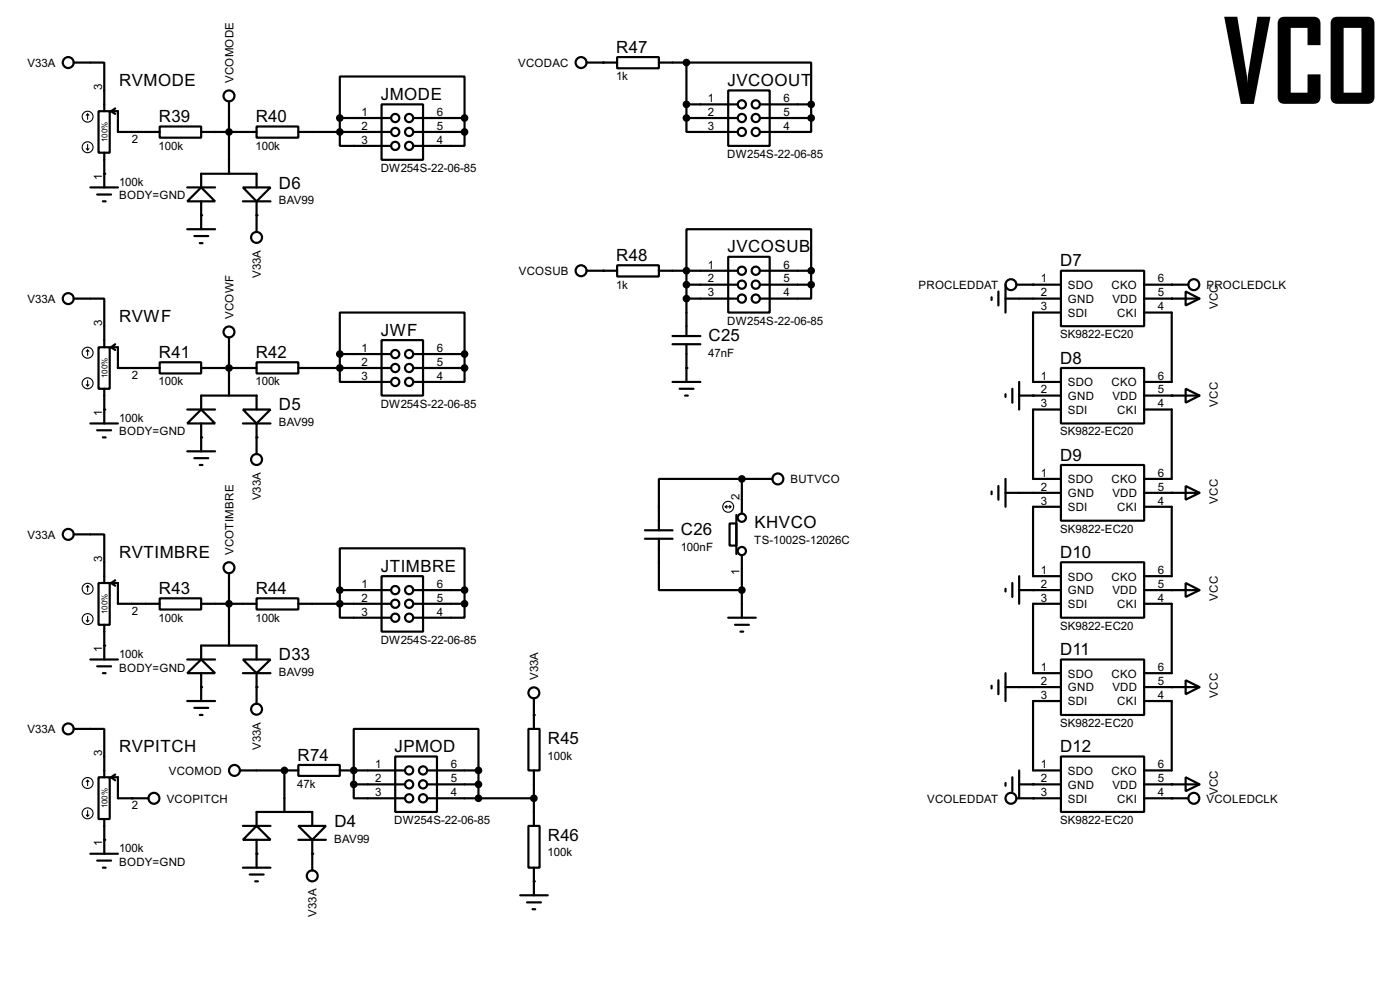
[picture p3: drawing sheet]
<svg xmlns="http://www.w3.org/2000/svg" width="256mm" height="180mm" viewBox="0 0 256 180" stroke-linecap="round" stroke-linejoin="round" font-family="sans-serif">
<g fill="#000">
<circle cx="110.5" cy="11.5" r=".2"/>
<circle cx="19.1" cy="31.8" r=".2"/>
<circle cx="36.9" cy="39.4" r=".2"/>
<circle cx="47" cy="39.4" r=".2"/>
<circle cx="110.5" cy="49.6" r=".2"/>
<circle cx="189.3" cy="52.1" r=".2"/>
<circle cx="214.7" cy="54.7" r=".2"/>
<circle cx="214.7" cy="52.1" r=".2"/>
<circle cx="19.1" cy="75" r=".2"/>
<circle cx="125.8" cy="67.4" r=".2"/>
<circle cx="189.3" cy="72.4" r=".2"/>
<circle cx="214.7" cy="72.4" r=".2"/>
<circle cx="36.9" cy="80.1" r=".2"/>
<circle cx="47" cy="80.1" r=".2"/>
<circle cx="214.7" cy="90.2" r=".2"/>
<circle cx="19.1" cy="118.2" r=".2"/>
<circle cx="189.3" cy="108" r=".2"/>
<circle cx="214.7" cy="108" r=".2"/>
<circle cx="36.9" cy="125.8" r=".2"/>
<circle cx="47" cy="125.8" r=".2"/>
<circle cx="97.8" cy="130.9" r=".2"/>
<circle cx="214.7" cy="125.8" r=".2"/>
<circle cx="19.1" cy="153.7" r=".2"/>
<circle cx="24.2" cy="146.1" r=".2"/>
<circle cx="47" cy="156.3" r=".2"/>
<circle cx="52.1" cy="141" r=".2"/>
<circle cx="57.2" cy="156.3" r=".2"/>
<circle cx="64.8" cy="141" r=".2"/>
<circle cx="189.3" cy="143.6" r=".2"/>
<circle cx="189.3" cy="146.1" r=".2"/>
<circle cx="214.7" cy="143.6" r=".2"/>
<circle cx="214.7" cy="146.1" r=".2"/>
<circle cx="97.8" cy="161.3" r=".2"/>
</g>
<g fill="none" stroke="#000" stroke-width=".4">
<path d="M13.5 11.5h5.6v8.9M21.1 19.9l-.7 .5M42 18.6v13.2M69.9 19.1h7.6v10.2h-7.6zM107.5 11.5h5.6M113.1 10.5h7.6v2h-7.6zM120.7 11.5h5.1M125.8 11.5h22.8v7.6M125.8 19.1h9.4M125.8 11.5v10.1M133.4 16.6h7.6v10.1h-7.6zM139.2 19.1h9.4"/>
<path d="M148.6 19.1v2.5M16.6 34.3h5M17.8 35.6h2.6M18.1 20.4h2v7.6h-2zM18.9 36.9h.5M19.1 28v6.3M20.4 20.4h1.2v3.8h7.7M20.4 20.4l.7 .5M29.3 23.2h7.6v2h-7.6zM34.3 34.3h5.1M36.9 34.3l2.5 2.6h-5.1zM36.9 24.2h10.1"/>
<path d="M36.9 34.3v-2.5h10.1v2.5M36.9 36.9v5.1M44.5 34.3h5.1l-2.6 2.6zM44.5 36.9h5.1M47 23.2h7.7v2h-7.7zM47 36.9v5.6M54.7 24.2h17M62.3 21.6v5.1h9.4M62.3 21.6v-7.6h22.8v7.6M62.3 21.6h9.4M75.7 24.2h9.4M75.7 21.6h9.4"/>
<path d="M85.1 24.2v2.5h-9.4M85.1 21.6v2.6M125.8 21.6v2.6h9.4M125.8 21.6h9.4M139.2 21.6h9.4M148.6 21.6v2.6h-9.4M13.5 54.7h5.6v8.9M34.3 42h5.1M35.6 43.2h2.6M36.6 44.5h.5M107.5 49.6h5.6M113.1 48.6h7.6v2h-7.6z"/>
<path d="M120.7 49.6h14.5M125.8 52.1h9.4M125.8 54.7h9.4M133.4 47h7.6v10.2h-7.6zM139.2 52.1h9.4M139.2 49.6h9.4M148.6 52.1v2.6h-9.4M148.6 49.6v-7.6h-22.8v19.5M148.6 49.6v2.5M181.7 54.4v.5M182.9 53.4v2.5M184.2 54.7h10.2"/>
<path d="M184.2 52.1v5.1M186.2 52.1h8.2M194.4 49.6h15.2v10.1h-15.2zM194.4 57.2h-5.1v12.7h5.1M209.6 52.1h8.1M209.6 54.7h10.2M209.6 57.2h5.1v12.7h-5.1M217.2 53.4l2.6 1.3-2.6 1.2zM16.6 77.5h5M17.8 78.8h2.6M18.1 63.6h2v7.6h-2zM19.1 71.2v6.3"/>
<path d="M20.4 63.6h1.2v3.8h7.7M20.4 63.6l.7 .5M21.1 63l-.7 .6M29.3 66.3h7.6v2.1h-7.6zM34.3 75h5.1M36.9 75l2.5 2.5h-5.1zM36.9 67.4h10.1M36.9 75v-2.6h10.1v2.6M36.9 77.5v5.1M42 61.8v10.6M44.5 75h5.1l-2.6 2.5zM44.5 77.5h5.1"/>
<path d="M47 66.3h7.7v2.1h-7.7zM47 77.5v5.6M54.7 67.4h17M62.3 64.8v5.1h9.4M62.3 64.8v-7.6h22.8v7.6M62.3 64.8h9.4M69.9 62.3h7.6v10.1h-7.6zM75.7 67.4h9.4M75.7 64.8h9.4M85.1 67.4v2.5h-9.4M85.1 64.8v2.6M123.2 69.9h5.1"/>
<path d="M123.2 61.5h5.1M123.2 63h5.1M124.5 71.2h2.6M125.5 72.4h.5M125.8 63v6.9M184.2 72.2v.5M185.5 71.2v2.5M186.7 72.4h7.7M186.7 69.9v5.1M194.4 67.4h15.2v10.1h-15.2zM194.4 75h-5.1v12.7h5.1M209.6 75h5.1v12.7h-5.1"/>
<path d="M209.6 72.4h10.2M217.2 71.2l2.6 1.2-2.6 1.3zM13.5 97.8h5.6v8.9M18.9 80.1h.5M34.3 82.6h5.1M35.6 83.9h2.6M36.6 85.1h.5M118.2 97.1h5M118.2 98.6h5M120.7 98.6v9.4h15.2M133.7 95.8h1.2v4.1h-1.2zM134.9 94.3v7.1"/>
<path d="M135.9 87.7h-15.2v9.4M135.9 87.7v6.3M135.9 87.7h5.6M181.7 90v.5M182.9 89v2.5M184.2 90.2h10.2M184.2 87.7v5.1M194.4 85.1h15.2v10.2h-15.2zM194.4 92.8h-5.1v12.7h5.1M209.6 92.8h5.1v12.7h-5.1M209.6 90.2h10.2M217.2 89l2.6 1.2-2.6 1.3z"/>
<path d="M18.1 106.7h2v7.7h-2zM19.1 114.4v6.3M20.4 106.7h1.2v3.8h7.7M20.4 106.7l.7 .5M21.1 106.2l-.7 .5M29.3 109.5h7.6v2.1h-7.6zM36.9 110.5h10.1M42 105v13.2M47 109.5h7.7v2.1h-7.7zM54.7 110.5h17M62.3 108v5.1h9.4M62.3 108v-7.6h22.8v7.6"/>
<path d="M62.3 108h9.4M69.9 105.5h7.6v10.1h-7.6zM75.7 110.5h9.4M75.7 108h9.4M85.1 110.5v2.6h-9.4M85.1 108v2.5M133.4 113.1h5.1M134.7 114.4h2.5M135.7 115.6h.5M135.9 101.7v11.4M184.2 107.8v.5M185.5 106.7v2.6"/>
<path d="M186.7 108h7.7M186.7 105.5v5M194.4 102.9h15.2v10.2h-15.2zM194.4 110.5h-5.1v12.7h5.1M209.6 110.5h5.1v12.7h-5.1M209.6 108h10.2M217.2 106.7l2.6 1.3-2.6 1.3zM13.5 133.4h5.6v8.9M16.6 120.7h5M17.8 122h2.6M18.9 123.2h.5M34.3 123.2l2.6-2.5 2.5 2.5z"/>
<path d="M34.3 120.7h5.1M34.3 128.3h5.1M35.6 129.6h2.6M36.6 130.9h.5M36.9 120.7v-2.5h10.1v2.5M36.9 123.2v5.1M44.5 120.7h5.1l-2.6 2.5zM44.5 123.2h5.1M47 123.2v5.6M72.4 138.5h7.7v10.1h-7.7zM96.8 133.4h2.1v7.6h-2.1zM97.8 127.8v5.6"/>
<path d="M181.7 125.5v.5M182.9 124.5v2.6M184.2 125.8h10.2M184.2 123.2v5.1M194.4 120.7h15.2v10.2h-15.2zM194.4 138.5h15.2v10.1h-15.2zM194.4 128.3h-5.1v12.7h5.1M209.6 128.3h5.1v12.7h-5.1M209.6 125.8h10.2M217.2 124.5l2.6 1.3-2.6 1.3zM16.6 156.3h5M17.8 157.5h2.6"/>
<path d="M18.1 142.3h2v7.6h-2zM18.9 158.8h.5M19.1 149.9v6.4M20.4 142.3h1.2v3.8h5.6M20.4 142.3l.7 .5M21.1 141.8l-.7 .5M44 141h10.7M44.5 158.8h5.1M44.5 151.2h5.1M47 151.2l2.6 2.5h-5.1zM47 151.2v-2.6h10.2v2.6M47 153.7v5.1"/>
<path d="M52.1 141v7.6M54.7 140h7.6v2h-7.6zM54.7 151.2h5l-2.5 2.5zM54.7 153.7h5M57.2 153.7v5.6M62.3 141h11.9M64.8 143.6v2.5h9.4M64.8 143.6h9.4M78.3 143.6h9.4M78.3 141h9.4M78.3 146.1h19.5M87.7 141v-7.6h-22.9v10.2"/>
<path d="M87.7 141v5.1M96.8 151.2h2.1v7.6h-2.1zM97.8 141v10.2M97.8 158.8v5.1M184.2 143.3v.5M185.5 142.3v2.5M186.2 146.1h8.2M186.7 143.6h7.7M186.7 141v5.1M209.6 143.6h10.2M209.6 146.1h8.1M217.2 142.3l2.6 1.3-2.6 1.2z"/>
<path d="M45.8 160.1h2.5M46.8 161.3h.5M95.3 163.9h5.1M96.6 165.2h2.5M97.6 166.4h.5"/>
<circle cx="12.5" cy="11.5" r="1"/>
<circle cx="41.9" cy="17.6" r="1"/>
<circle cx="106.4" cy="11.5" r="1"/>
<circle cx="135.9" cy="19.1" r=".75"/>
<circle cx="138.4" cy="19.1" r=".75"/>
<circle cx="72.4" cy="26.7" r=".75"/>
<circle cx="72.4" cy="21.6" r=".75"/>
<circle cx="72.4" cy="24.2" r=".75"/>
<circle cx="74.9" cy="26.7" r=".75"/>
<circle cx="74.9" cy="21.6" r=".75"/>
<circle cx="74.9" cy="24.2" r=".75"/>
<circle cx="135.9" cy="21.6" r=".75"/>
<circle cx="135.9" cy="24.2" r=".75"/>
<circle cx="138.4" cy="24.2" r=".75"/>
<circle cx="138.4" cy="21.6" r=".75"/>
<circle cx="12.5" cy="54.7" r="1"/>
<circle cx="47" cy="43.5" r="1"/>
<circle cx="106.4" cy="49.6" r="1"/>
<circle cx="135.9" cy="54.7" r=".75"/>
<circle cx="135.9" cy="52.1" r=".75"/>
<circle cx="135.9" cy="49.6" r=".75"/>
<circle cx="138.4" cy="54.7" r=".75"/>
<circle cx="138.4" cy="52.1" r=".75"/>
<circle cx="138.4" cy="49.6" r=".75"/>
<circle cx="185.2" cy="52.1" r="1"/>
<circle cx="218.7" cy="52.1" r="1"/>
<circle cx="41.9" cy="60.8" r="1"/>
<circle cx="72.4" cy="67.4" r=".75"/>
<circle cx="72.4" cy="69.9" r=".75"/>
<circle cx="72.4" cy="64.8" r=".75"/>
<circle cx="74.9" cy="64.8" r=".75"/>
<circle cx="74.9" cy="69.9" r=".75"/>
<circle cx="74.9" cy="67.4" r=".75"/>
<circle cx="12.5" cy="97.8" r="1"/>
<circle cx="47" cy="84.1" r="1"/>
<circle cx="135.9" cy="94.8" r=".75"/>
<circle cx="142.5" cy="87.7" r="1"/>
<circle cx="41.9" cy="103.9" r="1"/>
<circle cx="72.4" cy="108" r=".75"/>
<circle cx="72.4" cy="110.5" r=".75"/>
<circle cx="72.4" cy="113.1" r=".75"/>
<circle cx="74.9" cy="110.5" r=".75"/>
<circle cx="74.9" cy="113.1" r=".75"/>
<circle cx="74.9" cy="108" r=".75"/>
<circle cx="135.9" cy="100.9" r=".75"/>
<circle cx="12.5" cy="133.4" r="1"/>
<circle cx="47" cy="129.8" r="1"/>
<circle cx="97.8" cy="126.8" r="1"/>
<circle cx="28.2" cy="146.1" r="1"/>
<circle cx="42.9" cy="141" r="1"/>
<circle cx="74.9" cy="143.6" r=".75"/>
<circle cx="74.9" cy="141" r=".75"/>
<circle cx="74.9" cy="146.1" r=".75"/>
<circle cx="77.5" cy="143.6" r=".75"/>
<circle cx="77.5" cy="141" r=".75"/>
<circle cx="77.5" cy="146.1" r=".75"/>
<circle cx="185.2" cy="146.1" r="1"/>
<circle cx="218.7" cy="146.1" r="1"/>
<circle cx="57.2" cy="160.3" r="1"/>
</g>
<g fill="none" stroke="#000" stroke-width=".2">
<path d="M15.8 27.2l.3 .3M16.1 20.9l-.3 .2M16.1 20.9l.2 .2M16.1 20.9v1M16.1 26.5v1M16.3 27.2l-.2 .3M15.8 70.4l.3 .3M16.1 64.1v1M16.1 69.7v1M16.1 64.1l-.3 .2M16.1 64.1l.2 .2M16.3 70.4l-.2 .3"/>
<path d="M132.9 92.8h1M132.9 92.8l.3 .2M133.2 92.5l-.3 .3M133.7 92.5l.2 .3M133.9 92.8l-.2 .2M15.8 113.6l.3 .2M16.1 107.2v1.1M16.1 112.8v1M16.1 107.2l-.3 .3M16.1 107.2l.2 .3M16.3 113.6l-.2 .2M15.8 149.2l.3 .2"/>
<path d="M16.1 142.8v1M16.1 148.4v1M16.1 142.8l-.3 .3M16.1 142.8l.2 .3M16.3 149.2l-.2 .2"/>
<circle cx="16" cy="27" r="1"/>
<circle cx="16" cy="21.4" r="1"/>
<circle cx="16" cy="70.2" r="1"/>
<circle cx="16" cy="64.6" r="1"/>
<circle cx="133.4" cy="92.8" r="1"/>
<circle cx="16" cy="113.3" r="1"/>
<circle cx="16" cy="107.8" r="1"/>
<circle cx="16" cy="148.9" r="1"/>
<circle cx="16" cy="143.3" r="1"/>
</g>
<g fill="#000" stroke="#000" stroke-width=".4">
<circle cx="125.7" cy="19.1" r=".5"/>
<circle cx="125.7" cy="11.5" r=".5"/>
<circle cx="148.6" cy="19.1" r=".5"/>
<circle cx="41.9" cy="24.2" r=".5"/>
<circle cx="62.2" cy="24.2" r=".5"/>
<circle cx="62.2" cy="21.6" r=".5"/>
<circle cx="85.1" cy="21.6" r=".5"/>
<circle cx="85.1" cy="24.2" r=".5"/>
<circle cx="125.7" cy="21.6" r=".5"/>
<circle cx="148.6" cy="21.6" r=".5"/>
<circle cx="125.7" cy="49.6" r=".5"/>
<circle cx="125.7" cy="54.7" r=".5"/>
<circle cx="125.7" cy="52.1" r=".5"/>
<circle cx="148.6" cy="49.6" r=".5"/>
<circle cx="148.6" cy="52.1" r=".5"/>
<circle cx="41.9" cy="67.4" r=".5"/>
<circle cx="62.2" cy="64.8" r=".5"/>
<circle cx="62.2" cy="67.4" r=".5"/>
<circle cx="85.1" cy="67.4" r=".5"/>
<circle cx="85.1" cy="64.8" r=".5"/>
<circle cx="135.9" cy="87.7" r=".5"/>
<circle cx="41.9" cy="110.5" r=".5"/>
<circle cx="62.2" cy="110.5" r=".5"/>
<circle cx="62.2" cy="108" r=".5"/>
<circle cx="85.1" cy="110.5" r=".5"/>
<circle cx="85.1" cy="108" r=".5"/>
<circle cx="135.9" cy="108" r=".5"/>
<circle cx="52.1" cy="141" r=".5"/>
<circle cx="64.8" cy="143.6" r=".5"/>
<circle cx="64.8" cy="141" r=".5"/>
<circle cx="87.6" cy="143.6" r=".5"/>
<circle cx="87.6" cy="141" r=".5"/>
<circle cx="87.6" cy="146.1" r=".5"/>
<circle cx="97.8" cy="146.1" r=".5"/>
</g>
<text font-size="24.3" x="223.9" y="19">VCO</text>
<g font-size="3.5">
<text x="112.9" y="9.7">R47</text>
<text x="21.9" y="15.7">RVMODE</text>
<text x="133.3" y="15.7">JVCOOUT</text>
<text x="29.1" y="22.4">R39</text>
<text x="46.9" y="22.4">R40</text>
<text x="69.8" y="18.3">JMODE</text>
<text x="51.1" y="34.5">D6</text>
<text x="112.9" y="47.8">R48</text>
<text x="133.3" y="46.2">JVCOSUB</text>
<text x="194.2" y="48.7">D7</text>
<text x="21.9" y="58.9">RVWF</text>
<text x="29.1" y="65.5">R41</text>
<text x="46.9" y="65.5">R42</text>
<text x="69.8" y="61.4">JWF</text>
<text x="129.8" y="62.4">C25</text>
<text x="194.2" y="66.6">D8</text>
<text x="51.1" y="75.1">D5</text>
<text x="194.2" y="84.3">D9</text>
<text x="124.8" y="98">C26</text>
<text x="138.2" y="96.7">KHVCO</text>
<text x="21.9" y="102.1">RVTIMBRE</text>
<text x="69.8" y="104.7">JTIMBRE</text>
<text x="194.2" y="102.1">D10</text>
<text x="29.1" y="108.7">R43</text>
<text x="46.9" y="108.7">R44</text>
<text x="194.2" y="119.9">D11</text>
<text x="51.1" y="120.9">D33</text>
<text x="21.9" y="137.7">RVPITCH</text>
<text x="72.3" y="137.7">JPMOD</text>
<text x="100.4" y="136.1">R45</text>
<text x="194.2" y="137.7">D12</text>
<text x="54.5" y="139.2">R74</text>
<text x="61.3" y="151.3">D4</text>
<text x="100.4" y="153.9">R46</text>
</g>
<g font-size="2.4">
<text x="5" y="12.3">V33A</text>
<text x="18.7" y="16.6" transform="rotate(-90 18.7 16.6)">3</text>
<text x="42.8" y="15.2" transform="rotate(-90 42.8 15.2)">VCOMODE</text>
<text x="94.9" y="12.3">VCODAC</text>
<text x="112.9" y="14.7">1k</text>
<text x="66.2" y="21.2">1</text>
<text x="66.2" y="23.8">2</text>
<text x="80.1" y="21.2">6</text>
<text x="80.1" y="23.8">5</text>
<text x="129.7" y="18.7">1</text>
<text x="129.7" y="21.2">2</text>
<text x="129.7" y="23.8">3</text>
<text x="143.6" y="18.7">6</text>
<text x="143.6" y="21.2">5</text>
<text x="143.6" y="23.8">4</text>
<text x="24.2" y="26.1">2</text>
<text x="29.1" y="27.4">100k</text>
<text x="46.8" y="27.4">100k</text>
<text x="66.2" y="26.3">3</text>
<text x="80.1" y="26.3">4</text>
<text x="133.2" y="28.9">DW254S-22-06-85</text>
<text x="18.7" y="33" transform="rotate(-90 18.7 33)">1</text>
<text x="21.8" y="34">100k</text>
<text x="69.7" y="31.4">DW254S-22-06-85</text>
<text x="21.8" y="36.5">BODY=GND</text>
<text x="51.1" y="37.4">BAV99</text>
<text x="47.8" y="50.9" transform="rotate(-90 47.8 50.9)">V33A</text>
<text x="95" y="50.4">VCOSUB</text>
<text x="112.9" y="52.8">1k</text>
<text x="129.7" y="49.2">1</text>
<text x="129.7" y="51.7">2</text>
<text x="143.6" y="49.2">6</text>
<text x="143.6" y="51.7">5</text>
<text x="168.3" y="52.9">PROCLEDDAT</text>
<text x="190.7" y="51.7">1</text>
<text x="195.6" y="52.9">SDO</text>
<text x="203.6" y="52.9">CKO</text>
<text x="212.1" y="51.7">6</text>
<text x="221" y="52.9">PROCLEDCLK</text>
<text x="5" y="55.4">V33A</text>
<text x="18.7" y="59.7" transform="rotate(-90 18.7 59.7)">3</text>
<text x="42.8" y="58.4" transform="rotate(-90 42.8 58.4)">VCOWF</text>
<text x="129.7" y="54.3">3</text>
<text x="133.2" y="59.4">DW254S-22-06-85</text>
<text x="143.6" y="54.3">4</text>
<text x="190.7" y="54.3">2</text>
<text x="190.7" y="56.8">3</text>
<text x="195.6" y="55.4">GND</text>
<text x="195.6" y="58">SDI</text>
<text x="203.8" y="55.4">VDD</text>
<text x="204.7" y="58">CKI</text>
<text x="212.1" y="56.8">4</text>
<text x="212.1" y="54.3">5</text>
<text x="223.1" y="56.6" transform="rotate(-90 223.1 56.6)">VCC</text>
<text x="66.2" y="64.4">1</text>
<text x="80.1" y="64.4">6</text>
<text x="129.8" y="65.4">47nF</text>
<text x="194.2" y="61.9">SK9822-EC20</text>
<text x="24.2" y="69.4">2</text>
<text x="29.1" y="70.6">100k</text>
<text x="46.8" y="70.6">100k</text>
<text x="66.2" y="67">2</text>
<text x="66.2" y="69.5">3</text>
<text x="80.1" y="67">5</text>
<text x="80.1" y="69.5">4</text>
<text x="190.7" y="69.5">1</text>
<text x="190.7" y="72">2</text>
<text x="195.6" y="70.7">SDO</text>
<text x="203.6" y="70.7">CKO</text>
<text x="212.1" y="72">5</text>
<text x="212.1" y="69.5">6</text>
<text x="18.7" y="76.1" transform="rotate(-90 18.7 76.1)">1</text>
<text x="21.8" y="77.2">100k</text>
<text x="69.7" y="74.6">DW254S-22-06-85</text>
<text x="190.7" y="74.6">3</text>
<text x="195.6" y="73.2">GND</text>
<text x="195.6" y="75.8">SDI</text>
<text x="203.8" y="73.2">VDD</text>
<text x="204.7" y="75.8">CKI</text>
<text x="212.1" y="74.6">4</text>
<text x="223.1" y="74.4" transform="rotate(-90 223.1 74.4)">VCC</text>
<text x="21.8" y="79.7">BODY=GND</text>
<text x="51.1" y="78.1">BAV99</text>
<text x="194.2" y="79.7">SK9822-EC20</text>
<text x="144.8" y="88.5">BUTVCO</text>
<text x="190.7" y="87.3">1</text>
<text x="190.7" y="89.8">2</text>
<text x="195.6" y="88.5">SDO</text>
<text x="203.6" y="88.5">CKO</text>
<text x="212.1" y="89.8">5</text>
<text x="212.1" y="87.3">6</text>
<text x="47.8" y="91.6" transform="rotate(-90 47.8 91.6)">V33A</text>
<text x="135.5" y="91.5" transform="rotate(-90 135.5 91.5)">2</text>
<text x="190.7" y="92.4">3</text>
<text x="195.6" y="91">GND</text>
<text x="195.6" y="93.6">SDI</text>
<text x="203.8" y="91">VDD</text>
<text x="204.7" y="93.6">CKI</text>
<text x="212.1" y="92.4">4</text>
<text x="223.1" y="92.2" transform="rotate(-90 223.1 92.2)">VCC</text>
<text x="5" y="98.6">V33A</text>
<text x="42.8" y="101.6" transform="rotate(-90 42.8 101.6)">VCOTIMBRE</text>
<text x="124.7" y="100.9">100nF</text>
<text x="138.2" y="99.6">TS-1002S-12026C</text>
<text x="194.2" y="97.5">SK9822-EC20</text>
<text x="18.7" y="102.9" transform="rotate(-90 18.7 102.9)">3</text>
<text x="66.2" y="107.6">1</text>
<text x="80.1" y="107.6">6</text>
<text x="135.5" y="105.3" transform="rotate(-90 135.5 105.3)">1</text>
<text x="190.7" y="105.1">1</text>
<text x="190.7" y="107.6">2</text>
<text x="195.6" y="106.3">SDO</text>
<text x="203.6" y="106.3">CKO</text>
<text x="212.1" y="107.6">5</text>
<text x="212.1" y="105.1">6</text>
<text x="24.2" y="112.5">2</text>
<text x="29.1" y="113.8">100k</text>
<text x="46.8" y="113.8">100k</text>
<text x="66.2" y="110.1">2</text>
<text x="66.2" y="112.7">3</text>
<text x="80.1" y="110.1">5</text>
<text x="80.1" y="112.7">4</text>
<text x="190.7" y="110.1">3</text>
<text x="195.6" y="108.8">GND</text>
<text x="195.6" y="111.3">SDI</text>
<text x="203.8" y="108.8">VDD</text>
<text x="204.7" y="111.3">CKI</text>
<text x="212.1" y="110.1">4</text>
<text x="223.1" y="110" transform="rotate(-90 223.1 110)">VCC</text>
<text x="18.7" y="119.3" transform="rotate(-90 18.7 119.3)">1</text>
<text x="69.7" y="117.8">DW254S-22-06-85</text>
<text x="194.2" y="115.3">SK9822-EC20</text>
<text x="21.8" y="120.4">100k</text>
<text x="21.8" y="122.9">BODY=GND</text>
<text x="51.1" y="123.8">BAV99</text>
<text x="98.6" y="124.5" transform="rotate(-90 98.6 124.5)">V33A</text>
<text x="190.7" y="122.8">1</text>
<text x="190.7" y="125.4">2</text>
<text x="195.6" y="124">SDO</text>
<text x="203.6" y="124">CKO</text>
<text x="212.1" y="125.4">5</text>
<text x="212.1" y="122.8">6</text>
<text x="190.7" y="127.9">3</text>
<text x="195.6" y="126.6">GND</text>
<text x="195.6" y="129.1">SDI</text>
<text x="203.8" y="126.6">VDD</text>
<text x="204.7" y="129.1">CKI</text>
<text x="212.1" y="127.9">4</text>
<text x="223.1" y="127.7" transform="rotate(-90 223.1 127.7)">VCC</text>
<text x="5" y="134.2">V33A</text>
<text x="47.8" y="137.3" transform="rotate(-90 47.8 137.3)">V33A</text>
<text x="194.2" y="133.1">SK9822-EC20</text>
<text x="18.7" y="138.5" transform="rotate(-90 18.7 138.5)">3</text>
<text x="30.9" y="141.8">VCOMOD</text>
<text x="68.8" y="140.6">1</text>
<text x="68.8" y="143.2">2</text>
<text x="82.6" y="140.6">6</text>
<text x="82.6" y="143.2">5</text>
<text x="100.3" y="139">100k</text>
<text x="190.7" y="140.6">1</text>
<text x="190.7" y="143.2">2</text>
<text x="195.6" y="141.8">SDO</text>
<text x="203.6" y="141.8">CKO</text>
<text x="212.1" y="143.2">5</text>
<text x="212.1" y="140.6">6</text>
<text x="24.2" y="148.1">2</text>
<text x="30.5" y="146.9">VCOPITCH</text>
<text x="54.5" y="144.2">47k</text>
<text x="68.8" y="145.7">3</text>
<text x="82.6" y="145.7">4</text>
<text x="169.8" y="146.9">VCOLEDDAT</text>
<text x="190.7" y="145.7">3</text>
<text x="195.6" y="144.4">GND</text>
<text x="195.6" y="146.9">SDI</text>
<text x="203.8" y="144.4">VDD</text>
<text x="204.7" y="146.9">CKI</text>
<text x="212.1" y="145.7">4</text>
<text x="221" y="146.9">VCOLEDCLK</text>
<text x="223.1" y="145.5" transform="rotate(-90 223.1 145.5)">VCC</text>
<text x="18.7" y="154.9" transform="rotate(-90 18.7 154.9)">1</text>
<text x="21.8" y="155.9">100k</text>
<text x="61.2" y="154.3">BAV99</text>
<text x="72.2" y="150.8">DW254S-22-06-85</text>
<text x="194.2" y="150.8">SK9822-EC20</text>
<text x="21.8" y="158.5">BODY=GND</text>
<text x="100.3" y="156.8">100k</text>
<text x="58" y="167.8" transform="rotate(-90 58 167.8)">V33A</text>
</g>
<g font-size="1.7">
<text x="19.7" y="26" transform="rotate(-90 19.7 26)">100%</text>
<text x="19.7" y="69.2" transform="rotate(-90 19.7 69.2)">100%</text>
<text x="19.7" y="112.4" transform="rotate(-90 19.7 112.4)">100%</text>
<text x="19.7" y="148" transform="rotate(-90 19.7 148)">100%</text>
</g>
</svg>
